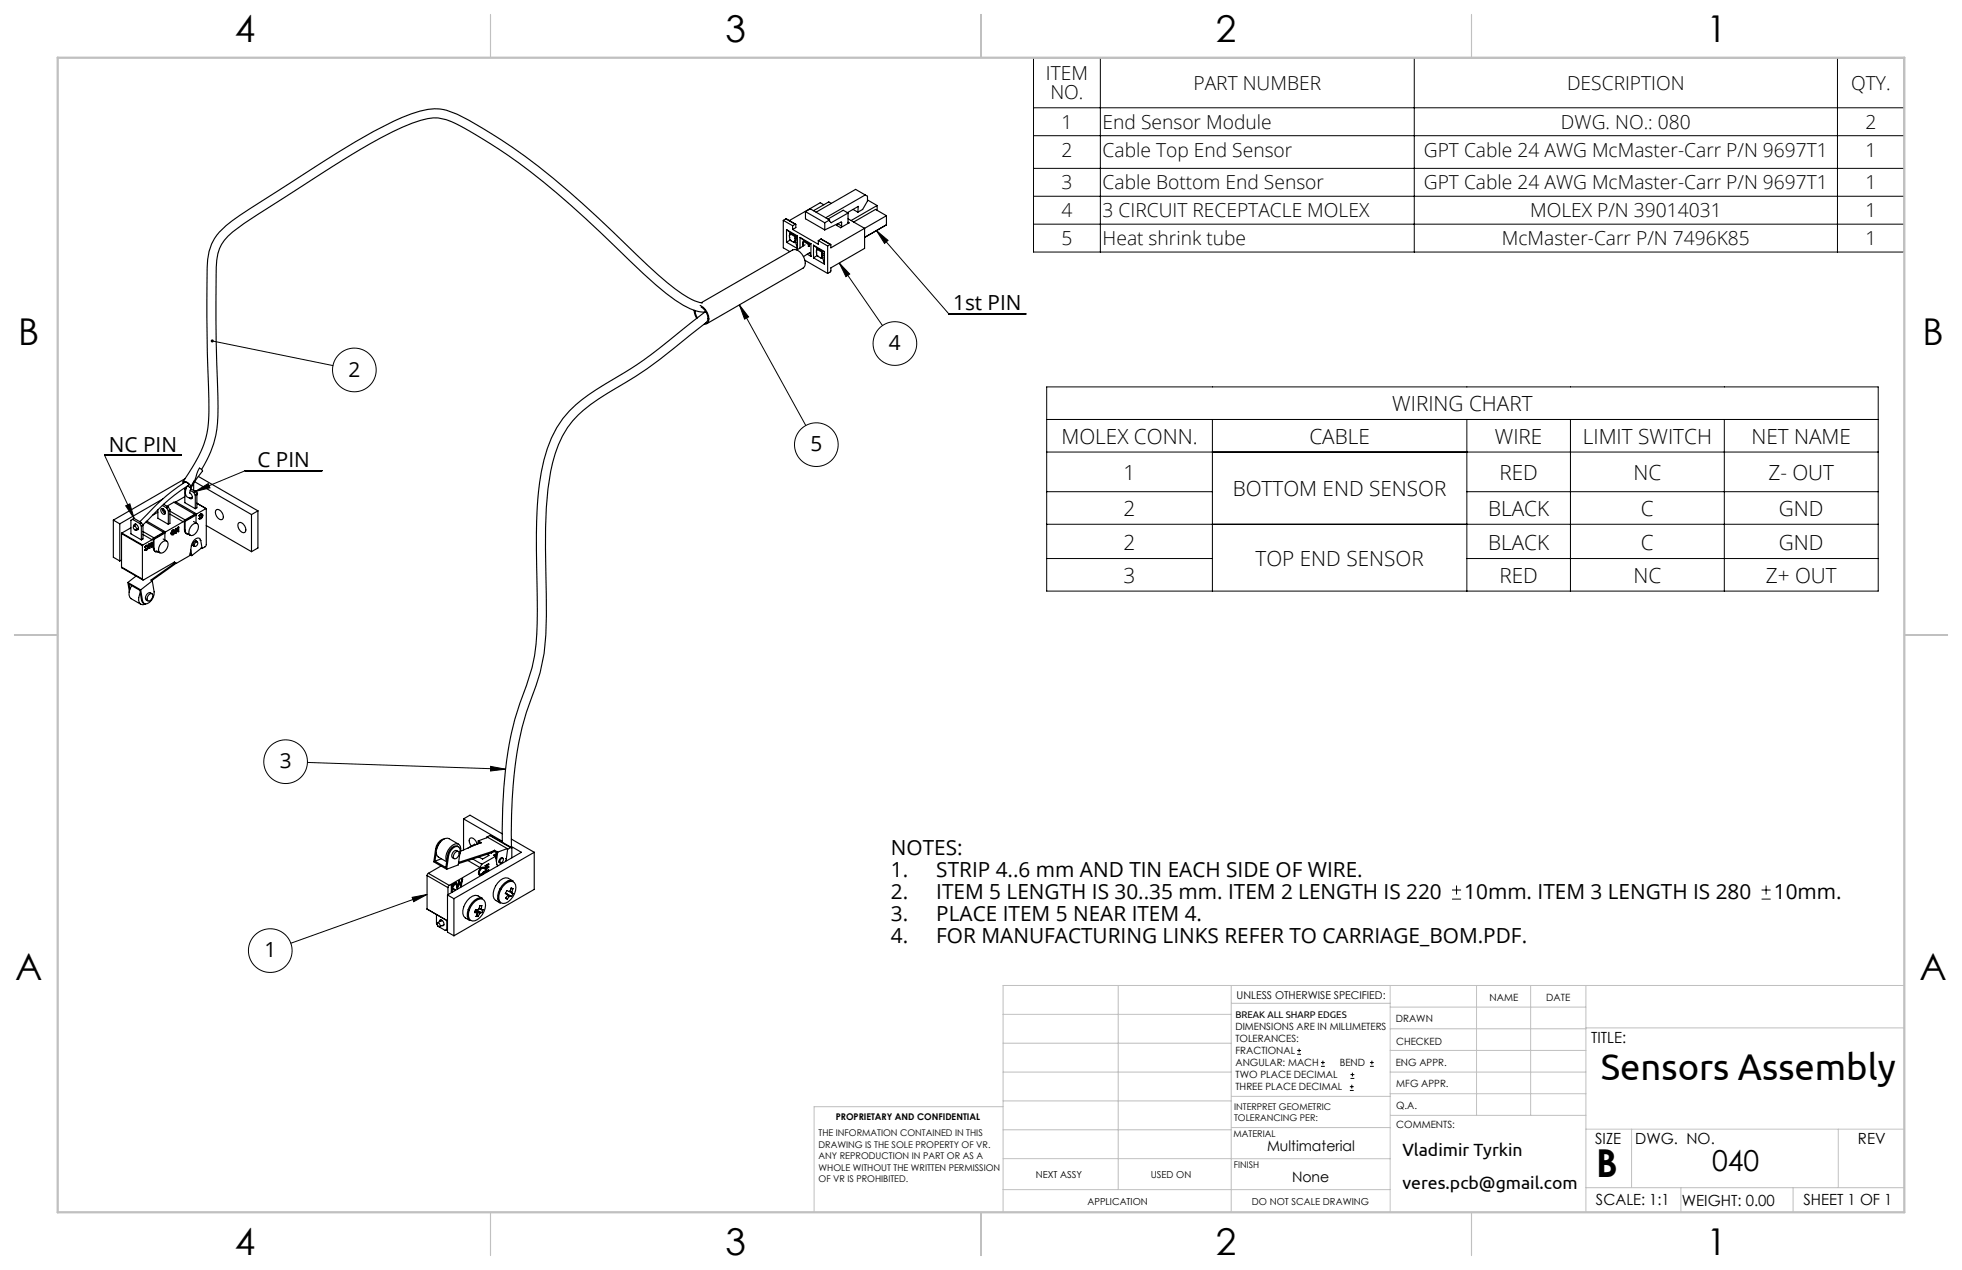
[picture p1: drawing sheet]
<svg xmlns="http://www.w3.org/2000/svg" width="432mm" height="279mm" viewBox="0 0 432 279" stroke-linecap="round" stroke-linejoin="round" font-family="sans-serif">
<g fill="none" stroke="#000" stroke-width=".22">
<path d="M227.5 12.7h191.6v42.8h-191.6zM242.2 12.7v42.8M311.3 12.7v42.8M404.4 12.7v42.8M227.5 23.7h191.6M227.5 29.9h191.6M227.5 37h191.6M184.7 57.9l2.3 2.4-.8 .6zM184.7 57.9l9.5 13.7M192.9 50.7l15.9 18.4h17M192.9 50.7l2.5 2.2-.7 .7zM227.5 43.2h191.6"/>
<path d="M227.5 49.3h191.6M46.7 75l26.6 5.4M162.7 67.1l14.6 26.5M162.7 67.1l2.1 2.6-.9 .5zM230.4 85.1h183v44.9h-183zM230.4 92.3h183M230.4 99.4h183M266.8 92.3v37.7M322.8 92.3v37.7M345.6 92.3v37.7M379.5 92.3v37.7M27.7 111.3l.9-.5 .9 3.3z"/>
<path d="M39.9 100.1h-16.9l6.5 14M43 108.1l2.8-1.7 .4 .9zM70.9 103.6h-17l-10.9 4.5M230.4 108.2h36.4M230.4 115.3h183M322.8 108.2h90.6M230.4 122.9h36.4M322.8 122.9h90.6M67.7 167.7l43.6 1.5M108 168.6l3.3 .6-3.4 .4zM90.7 197.4l3.3-.6-2.9 1.6zM94 196.8l-30 10.7"/>
<path d="M319.6 197.8h2M319.6 195.8h2M320.6 194.8v2M387.7 197.8h2M387.7 195.8h2M388.7 194.8v2M285.5 231.9h.8M285.5 231.1h.8M285.9 230.7v.8M290.7 234.6h.9M290.7 233.8h.9M291.1 233.3v.9"/>
<path d="M297.1 239.9h.8M297.1 239.1h.8M297.2 237.3h.9M297.2 236.4h.9M297.5 238.6v.9M297.6 236v.8M301.5 234.6h.8M301.5 233.8h.8M301.9 233.3v.9"/>
<circle cx="197" cy="75.6" r="4.8"/>
<circle cx="78" cy="81.4" r="4.8"/>
<circle cx="179.7" cy="97.8" r="4.8"/>
<circle cx="62.9" cy="167.6" r="4.8"/>
<circle cx="59.5" cy="209.1" r="4.8"/>
</g>
<g fill="none" stroke="#c0c0c0" stroke-width=".22">
<path d="M246.1 216.8v44.9M271 216.8v49.9M305.9 216.8v49.9M325 216.8v28.6M336.9 216.8v28.6M349 216.8v49.9M419.1 216.8h-198.3v49.9M220.8 235.9h50.2M220.8 229.5h50.2M220.8 223.2h50.2M271 220.7h34.9M305.9 231.1h43.1"/>
<path d="M305.9 226.3h43.1M305.9 221.6h43.1M305.9 235.9h43.1M349 226.1h70.1M220.8 254.9h85.1M220.8 248.6h50.2M220.8 242.2h50.2M220.8 243.5h-41.6v23.2M271 248.1h35.1M271 241.2h35.1M305.9 240.6h43.1M306.1 245.4h42.9"/>
<path d="M349 248.4h70.1M359.1 248.4v12.9M404.6 248.4v12.9M220.8 261.7h85.1M349 261.3h70.1M369.9 261.3v5.4M394.6 261.3v5.4"/>
</g>
<path d="M107.9 3.2v9.5M215.9 3.2v9.5M323.8 3.2v9.5M3.2 139.7h9.5M419.1 139.7h9.5M107.9 266.7v9.5M215.9 266.7v9.5M323.8 266.7v9.5" fill="none" stroke="#c0c0c0" stroke-width=".25"/>
<path d="M12.7 12.7h406.4v254h-406.4z" fill="none" stroke="#c0c0c0" stroke-width=".5"/>
<path d="M192.9 50.7l2.5 2.2-.7 .7zM162.7 67.1l2.1 2.6-.9 .5zM184.7 57.9l2.3 2.4-.8 .6zM108 168.6l3.3 .6-3.4 .4zM90.7 197.4l3.3-.6-2.9 1.6zM46.5 74.8l-.1 .1 .3 .1-.3-.1a.34 .34 0 0 0 .4 .4 .34 .34 0 0 0 .2-.5 .34 .34 0 0 0-.5 0zM43 108.1l2.8-1.7 .4 .9zM27.7 111.3l.9-.5 .9 3.3z" fill="#000"/>
<g fill="none" stroke="#000" stroke-width=".25">
<path d="M172.4 48.5l2 1.2M172.4 48.5v6l1.4 .9M173 48.2l2.1 1.1M173 48.2l2 1.1M173 48.2l-.6 .3M173.1 50.5v2.8M173.1 53.3l2.4 1.4M173.1 50.5l2.4 1.4M173.1 50.5l1 .8M173.7 51.7l.1 1 1.1 .7M173.8 51.4l-.1 .3M173.8 51.4l1.1 .6"/>
<path d="M173.8 51.7h-.1M173.9 52.8l-.8 .5M174.1 51.3l1 .6M174.1 51.3l-.3 .1M174.4 50.5l5.7 3.2v-.8M174.4 49.7v.8M174.9 52.4l.1 .1M174.9 52v.4M175 49.3l.1 .1v.7l-.7 .4M175 52.9l-.1 .5M175 49.3l-.6 .4M175 52.5v.4"/>
<path d="M175.1 53.3h.1M175.1 51.9h.1M175.1 51.9h.4M175.1 53.3l.4 1.4M175.1 51.9v.4M175.1 52.8v.5M175.1 52.3l.1 .1M175.1 52.3l-.2 .1M175.1 51.9l-.2 .1M175.1 53.3l-.2 .1M175.2 52.4v.4l-.2 .1M175.2 52.4l-.2 .1"/>
<path d="M175.5 51.9v2.8M176.1 52.2l2.4 1.4M176.1 52.2v2.4M176.1 52.2l.9 .8M176.7 53.5l.1 .6M176.8 53.1l-.1 .4M176.8 53.1l1.1 .6M176.8 53.4l-.1 .1M177 53l1.1 .6M177 53l-.2 .1M177.1 57.3l5 2.9M177.2 53.9l-1.8 1.1"/>
<path d="M177.3 46.6l4.2 2.4M177.3 46.6l1-.7 4.3 2.5M177.3 46.6v1.5l4.2 2.5M177.7 55.9l.8 .5M177.9 54.2h.1M177.9 53.7v.5M178 54.1l-.1 .1M178 54.2h.1M178.1 53.6h.4M178.1 53.6h.1M178.1 53.6v.5M178.1 53.6l-.2 .1"/>
<path d="M178.1 54.1l-.1 .1M178.1 54.1h.1M178.5 56.4l-.3-.8-1.4 .9M178.5 53.6v2.8M179 56.7l2.4 1.4M179 53.9l2.4 1.4M179 53.9v2.8M179 53.9l1 .8M179.6 46.7l8.7-5 2.6 1.5v1l-1 1.9-1.1 .6M179.7 55.2v1l1.2 .6M179.7 54.8v.4M179.7 54.8l1.2 .7"/>
<path d="M179.7 55.1v.1M179.9 56.2l-.9 .5M180 54.7l1.1 .6M180 54.7l-.3 .1M180.1 52.9l2 1.2M180.7 52.6l2.1 1.2M180.7 52.6l-.6 .3M180.7 52.6l2 1.2M180.9 55.5v.4M180.9 55.9h.1M180.9 56.3v.5M180.9 55.9v.4"/>
<path d="M181 56.7h.1M181.1 55.3h.3M181.1 55.3h.1M181.1 56.7l.3 1.4M181.1 55.3v.5M181.1 56.2v.5M181.1 55.8h.1M181.1 55.3l-.2 .2M181.1 55.8l-.2 .1M181.1 56.7l-.2 .1M181.1 55.8v.4l-.2 .1M181.3 45.1l-.8-.5-6.8 3.9"/>
<path d="M181.4 55.3v2.8M181.5 49v1.6M182.1 54.1v6.1M182.6 48.4l-1.1 .6M182.7 53.8l-.6 .3M183 44.7l-.6-.3-3.4 2M184.3 49.3l-.2 .3 .9 .5M184.4 49.2l.8 .5M185.1 48.9l.1 .1M185.1 48.9l-3.6 1.7M185.2 49.7l-.2 .4M185.2 49v.7"/>
<path d="M186.6 48.1l3.7 2.1v4.4l-7.4 4.3-.1 .8-.7 .5M186.6 48.9l.3 .1M186.6 46.9l-3.7 2.1-.3-.4v-.2M186.6 46.9v2M186.6 46.9l-1-.6-3.4 1.9M186.9 49l-1.9 1.1M187.7 46.1l1.1 .6M188.8 46.7l.1-1.3-2.4 1.4M190.4 42.9l-8.7 5M190.9 44l2.1 1.2M193 45.2l-5.7 3.3M193 45.2v1.1"/>
<path d="M195.1 47.5l-12.2 7v-.7h-.2M195.1 47.5l-2.4-1.4-4.8 2.7M195.1 47.5v2l-4.8 2.7M152.8 68.3l.2 1 .3 .7M153 68.3l.1 .7 .4 .9M154.1 67.2a3.3 3.3 0 0 1 1.8 3.5l-.2 .4-.7 .2M154.3 67.5a2.9 2.9 0 0 1 1.4 3.1l-.3 .4M154.3 66.6l20.2-11.6a1.31 1.31 0 0 1 1.5 .4 2.78 2.78 0 0 1 .9 3.5l-21.4 12.3M154.6 66.6a13.3 13.3 0 0 1-6-3 162.4 162.4 0 0 1-13.8-12.7 161.6 161.6 0 0 0-26.7-21.5 42.8 42.8 0 0 0-10.5-5.3 11.9 11.9 0 0 0-7.1 1 105.6 105.6 0 0 0-19.3 10.4l-16.2 10.4a30.3 30.3 0 0 0-7.3 5.8 10.9 10.9 0 0 0-2.1 7.2 618.9 618.9 0 0 0 .4 31.5 20.7 20.7 0 0 1-3.8 12.6l-1.9 3M155.3 68.5l-2.8 2.2a135.9 135.9 0 0 1-15.1 11.3l-4.2 2.5a29.4 29.4 0 0 0-10.7 9.6 36.8 36.8 0 0 0-4.1 15.5 200.3 200.3 0 0 0-.2 21.9l.1 2.9a45.7 45.7 0 0 1-3.9 20.3 76.2 76.2 0 0 0-3.8 22.9v7.7M155.4 68.7l-1.3-.1a12 12 0 0 1-5.5-2.5 100.2 100.2 0 0 1-13.1-11.8 179.5 179.5 0 0 0-25.8-21.6 69.7 69.7 0 0 0-11.5-6.4 8.7 8.7 0 0 0-5.6 .2 84.3 84.3 0 0 0-17.3 8.8l-15.5 10a62 62 0 0 0-9.6 6.7 8.8 8.8 0 0 0-2.6 6.8 515.7 515.7 0 0 0 .4 30.6 22.7 22.7 0 0 1-3.6 13.9M155.5 70.9l-3.5 2.7a107.8 107.8 0 0 1-18.7 13.2 24.6 24.6 0 0 0-9.5 9.1 37.9 37.9 0 0 0-3.6 15.8 350.8 350.8 0 0 0 .1 23.8 43.2 43.2 0 0 1-3.4 18.2 78 78 0 0 0-4.3 25.5v7.2"/>
<path d="M24.9 114.4l1.5 .8M24.9 114.4v8.2l1.5 .8M26.4 115.2v8.2M26.7 117.4l4.6 2.6M26.7 117.4v7.3M26.8 117.3l-.1 .1M26.8 117.3l4.6 2.6M28.8 116.1l-2 1.2M29.2 114.3l1.6 .9M29.4 115.7a.51 .51 0 0 1 .5 .3 .51 .51 0 0 1-.1 .6l-.4-.3zM29.8 115.3v.1M29.9 115.3l-.1 .1"/>
<path d="M30 115.4l-.5 .3v-.3a.73 .73 0 0 1 .8 .3 .73 .73 0 0 1 0 .9h-.3M30.4 116.3l.1 .1-.2-.1M30.5 116.2l-.6 .4M30.7 114.8l.4-.4a46 46 0 0 1 9.7-8.3h.3a.5 .5 0 0 1 .4 .7 50.7 50.7 0 0 0-10.1 8.7M30.8 115.2l.3 .6M31.1 115l-1.6-.9-.7 .4v2.9l2.3 1.4M31.1 115.8v3M31.1 115l-.3 .2M31.1 115l.4 .6M31.4 119.9l-.1 .1M31.5 115.6l-.4 .2M31.5 115.6v3l-.4 .2"/>
<path d="M31.5 117.6l2 1.1M31.5 116.9l2.4 1.4M32.1 114.9l3.9 2.2M32.2 120l-.3 .4 .1 .1a.27 .27 0 0 1 .3-.3 .27 .27 0 0 1 .3 .2M32.2 120h.1M32.3 114.7l4.1 2.3M32.4 119.9l-.2 .1M32.8 119.7l.1 1M32.8 119.7h.1M32.9 119.7v1M33 119.6l-.2 .1M33 119.6l-.1 .1"/>
<path d="M33.3 119.4v.6M33.3 119.4h.1M33.4 119.4v.7l-.4-.5M33.5 118.7l-2.1 1.2M33.5 119.4h-.2M33.5 119.4v.9l-.1 .1M33.5 119.4h-.1M33.7 118.6v1.9M33.7 118.6l.2 .1M33.9 118.3l-.4 .4M33.9 118.7v1.9M34.7 112.2v1.8l2.3 1.3"/>
<path d="M34.7 112.7l-1.1 .7M35.5 119.5l.4-.4 .7-.1a1.73 1.73 0 0 1-1 2.7h-.4a1.39 1.39 0 0 1 .3-2.2zM35.5 111.9a.84 .84 0 0 1 .8 1.2 .84 .84 0 0 1-.8-1.2zM35.7 111.2l1 .6M35.8 111.9l.1 .6 .5 .5M35.8 109.8l-9.4 5.4M35.9 111.9v.1M35.9 118.6l.8 .4M35.9 111.9l-.2 .2 .6 .4M36 117.1l-2.1 1.2M36 110.9l1 .6M36.3 117.3l-.2-.1-2.4 1.4"/>
<path d="M36.3 117.3l-2.4 1.4M36.3 117.3v1.5M36.4 117l-.4 .1M36.7 111.8l.3 .6M37 111.5l-.3 .3M37 111.5l.4 .7M37 112.4v2.9M37.4 112.2l-.4 .2M37.4 112.2v2.9l-.4 .2M37.4 113.1l2.9 1.7M37.4 112.4l3.3 2M37.6 117.3l.2 .3"/>
<path d="M37.6 117.3l.1 .1M37.9 116.7l-.3 .7M38.1 116.6l-.5 .7M38.1 116.6v.1M38.1 117.4h-.2M38.1 117.4v.1M38.1 116.7l.2-.1a.61 .61 0 0 1 .2 .7 .61 .61 0 0 1-.7 .3l-.1-.2M38.1 116.7l-.4 .7M38.3 110.5l-1.6 .9M38.3 110.5l4.6 2.7M38.3 116.6h-.2M38.3 116.8v.1"/>
<path d="M38.3 116.8l.1 .2M38.3 116.8a.35 .35 0 0 0-.4 .2 .35 .35 0 0 0 .2 .5M38.3 116.9l-.2 .5M38.3 116.9l.1 .1M38.4 117l-.3 .5M38.6 116.3l.1 1M38.6 116.3h.1M38.7 110.4l4.6 2.7M38.7 110.4l-.4 .1M38.7 116.3v1M38.8 116.3h-.2M38.8 116.3h-.1"/>
<path d="M39.1 116v.6M39.1 116l.1 .1M39.1 116.9l.1 .1M39.2 116.1v.6l-.4-.4M39.2 117l-.4-.4v.6l-.1 .1M39.3 116h-.2M39.3 116l-.1 .1M39.3 116v.9l-.1 .1M40.3 106.3l-.1-.2a1.28 1.28 0 0 1 1.7 1l-.8-.1M40.3 114.8l-3.9 2.2M40.6 116.6l.1 .5 .4 .3M40.6 114.6v2"/>
<path d="M40.6 114.6l.1 .1M40.6 116.6l.1 .1M40.7 109.3l-2 1.1M40.7 105.3l-15.8 9.1M40.7 116.7l.1 .4 .3 .3 .3 .1M40.7 114.4l-.4 .4M40.7 114.7v2M41 107.4l-.3 .2v3l2.3 1.3M41.1 117.3l.8 .5M41.1 107.1a1.71 1.71 0 0 0 .2 2.3h1M41.8 108.5l.4 .4 .1 .5M41.9 107.9l.7 .4"/>
<path d="M42 107.6l1 .5M42.1 109.5h.2M42.3 115.5l.8-.4 .3 .1a1.82 1.82 0 0 1-1.2 2.6h-.4a1.56 1.56 0 0 1 .5-2.3zM42.3 109.4l-.3 .4-.4-.3M42.5 119.9l.3 .3zM42.5 106.2l-.6 .9M42.6 114.7l.8 .5M42.6 106.3v1.6M42.6 108.3l.4 .6M42.7 105.9l-.4 .6M42.8 105.8l1.1-2.8 .7 .6-1.9 2.6-.7 1.3-.2 1M42.8 105.9h-.1"/>
<path d="M42.8 105.8v.1M42.8 105.8l-.1 .1M42.8 108a.53 .53 0 0 1 .6 .2 .53 .53 0 0 1 0 .6M42.8 106l12.5 7.2M42.9 113.2l-2.2 1.2M43 108.1l-.4 .2M43 108.1l.3 .6M43 108.9v3M43 119.4l.3-.2a.51 .51 0 0 1 .1 .7 .51 .51 0 0 1-.6 .2zM43 119l.4 .2-.2-.2-.3 .1-.3 .4-.1 .4M43.1 119l.1 .1M43.1 113.3l-.1-.1-2.4 1.4"/>
<path d="M43.1 113.3l-2.4 1.4M43.1 113.3v1.7M43.3 113.1l-.4 .1M43.3 110.7l2.1 1.2M43.3 110.7l2 1.2M43.3 108.7l-.3 .2M43.3 108.7v3l-.3 .2M43.4 108.8l-.1 .1M43.7 104.8l13.1 7.6M44 118.8l.2 .1M44 114l-.2 .1 .1 .1M44 114l-.1 .1"/>
<path d="M44.2 113.1l-.4 .4 .2 .1a.27 .27 0 0 1 .2-.3 .27 .27 0 0 1 .3 .2M44.2 113.1h.1M44.2 113.9l-.2 .1M44.2 113.9v.1M44.2 118.9l-.1-.3a1.27 1.27 0 0 0-1.9 1l-.4 2.6-3 1.8M44.2 118.9l.3 1.8M44.2 113.1l-.3 .4M44.2 113.1h.2a.65 .65 0 0 1 .1 .7 .65 .65 0 0 1-.6 .4M44.2 114h-.2M44.3 113.2l.1 .2M44.4 113l-.2 .1M44.4 113.4l-.2 .5"/>
<path d="M44.4 113.4l.1 .1M44.5 113.5l-.3 .5M45.3 111.9l.1 8-.2 .4-.7 .4M45.3 111.9l-2 1.2M45.4 115.6l9.9 5.8M47.7 112.1a1.44 1.44 0 0 1 1.2 2.2 1.44 1.44 0 0 1-1.2-2.2zM52.6 115a1.44 1.44 0 0 1 1.3 2.1 1.44 1.44 0 0 1-1.3-2.1zM55.3 113.2v8.2M56.8 112.4l-1.5 .8M56.8 112.4v8.2l-1.5 .8M26.7 124.7l.1 .2 4.6 2.7M26.7 123.2l-.3 .2"/>
<path d="M26.7 124.7l4.6 2.7M28.1 128.1l2.9 1.7M28.1 128.1l.4 2M28.6 129.6l-.2-1.1 2.4 1.4 .4 2.2M29 128.8a2.3 2.3 0 0 0-.1 2.9l2.1 1.2M29.9 126.7l-1.8 1.4M30.9 130.4a2.14 2.14 0 0 0 .1 2.5l.4 .1 .7-.1M31 129.8l.4 2.4M31.2 132.1l.1 .4 .4 .3M31.2 132.1l.2 .1M31.3 120v7.4M31.9 121h.1"/>
<path d="M32 120.8v.3l-.1-.1M32 120.8l-.1 .2M32.2 120.8h-.1M32.2 120.8h.1M32.3 120l-.4 .4M32.3 120h.2a.65 .65 0 0 1 .1 .7 .65 .65 0 0 1-.6 .4M32.3 120.8h-.3M32.4 120.2l.1 .1M32.5 120.3l-.3 .5M32.5 120.3l.1 .1M32.6 120.4l-.3 .4M32.8 130.9l.7-.3a1.05 1.05 0 0 1-1 1.6 .91 .91 0 0 1 .3-1.3z"/>
<path d="M33.3 120.3l.1 .1M33.4 120.4l-.4-.4v.6l-.1 .1M33.5 130.6l-.4-.2a1.05 1.05 0 0 0-.9 1.6l.3 .2M33.5 127.8l.4 2.4a2.41 2.41 0 0 1-2 2.7l-.3-.3-.2-.4M33.5 127.8l-2.5 2M33.7 120.5l.1 .5 .4 .4M33.7 120.5l.2 .1M33.9 120.6l.1 .5 .2 .3h.6M34.4 121.2l.8 .4M38.3 123.7l.5 .3M38.5 123.8l-5.3 3.8 .3 .2M38.7 123.9l-5.3 3.8"/>
<path d="M38.8 124l-.4-.3-6.8 3.9h-.2l-.1-.2M41.8 122l.4 .2M41.9 121.6v.2M41.9 121.7h.1M42 121l.2 1.2M42.6 120l-.1 .1M44.5 120.7l-.2-.2-2.1 1.7M94 192.6l4.6 2.7M94 192.6v7.4M94 200l4.5 2.6zM94.3 192.1l-.3 .5M94.3 192.1l4.6 2.7"/>
<path d="M95.9 186.7l.2 .1M95.9 186.7l-.4 2.9 2.8 1.6M96 187.6l-.3 1.9M97 185.2l-.9 1.4M97.1 190.5l-2.8 1.6M97.1 188.9l-1.4 .6M97.7 184.6a2.34 2.34 0 0 0-1.8 2.1M98.5 196.9l1.4 .8M98.5 196.9v8.2l1.4 .8M98.5 188.2l.2 .1M98.5 188.2l-.4 2.6-2.4-1.3M98.6 195.3v1.5"/>
<path d="M98.7 188.3a2.46 2.46 0 0 1 2-2.1l.3 .2 .2 .4-.3 3.5-2.6 .9M98.7 188.3l-.4 2.9M98.9 194.8l-.3 .5M99.3 194.8l.1 1.5M99.3 194.8h.1M99.4 194.8v1.5M99.5 194.7l-.2 .1M99.5 194.7l-.1 .1M99.5 195.5l.6 .3M99.5 195.5l-.1 .8M99.9 197.7v8.2M100 194.4l-.5 .7"/>
<path d="M100 194.4h.1M100 194.4l-.5 .9v-.6M100.2 187.6l.7-.3a1.05 1.05 0 0 1-.9 1.6 .91 .91 0 0 1 .2-1.3zM100.2 194.3l-.2 .1M100.2 194.3l-.6 1 .6 .5h-.1M100.3 194.2l.4 1.3M100.3 194.2h.1M100.5 194.2h-.2M100.7 195.5h.1M100.9 187.3l-.4-.2a1.05 1.05 0 0 0-.9 1.6l.4 .2M100.9 186.3l-.2-.1a2.05 2.05 0 0 0-2.2 2M100.9 185.7l-2.1-1.2a2.39 2.39 0 0 0-2.6 2 1.64 1.64 0 0 0 .3 2l1.8 1.1"/>
<path d="M101 193.8l-.3 1.2M101 193.8h.1M101.1 194.2l.4 .9M101.1 193.8l-.4 1.3-.2-.9M101.1 193.8h.1M101.2 187.9a1.61 1.61 0 0 0-.6-2.3 3 3 0 0 0-2.3 3.9M101.5 195.1l-.4-.9-.4 1.3M101.5 195v.1M101.6 193.4l-.2 1.1M101.6 193.4l.1 .1M101.7 193.5l-.2 1.2-.4-.9M101.8 193.4h-.2"/>
<path d="M101.8 193.4l-.1 .1M101.8 193.4l-.3 1.6M102 180.2l8.6 4.9M102 180.2l1.4-.9 7.1 4.1M102 180.2v6.8M103 189.3l2.7 1.6M103.4 197.5a1.58 1.58 0 0 1 1.8-.4l1 .6-.1-.1a2.53 2.53 0 0 0-2.7 1.7 2.37 2.37 0 0 0-.1 3.2h.1a2.01 2.01 0 0 1-1.4-3l.9-1.4zM104 189l2 1.1M104.6 198.3a1.28 1.28 0 0 1 2.2 .2 3.6 3.6 0 0 1-2.8 4.1 1.31 1.31 0 0 1-.9-1.7 4.4 4.4 0 0 1 1.5-2.6zM104.7 185.9l-.2-.2-1.5 .9M105 185.7v-.2a1.42 1.42 0 0 0-1.5-1.1 1.22 1.22 0 0 0 .2 1.7M105.2 185.6l-3.8 1.7"/>
<path d="M105.3 185l.7 .4-.8 .2M105.3 185l2.1-.8 4.2 2.5M105.3 185l-.1 .6M105.3 192l.2 .5M105.3 192l.1 .1M105.4 192.1l.1 .4M105.4 199.9l.6 .2M105.5 199.8l.4 .2M105.5 192.3h.5M105.6 185.5l-.2-.1v.2M105.7 190.9l-6.8 3.9M105.9 200l.1 .1"/>
<path d="M106 190.9l-.5 .4-.2 .7M106 190.9h.1M106 192.3h.1M106 190.1l-.3 .8M106 199.2l-.1 .8M106 199.2h-.2a.37 .37 0 0 0-.3 .6 .48 .48 0 0 1-.8 .3l-.1 .3a.24 .24 0 0 0-.1 .2 .24 .24 0 0 0 .2 .2h.3M106 199.2l-.4 .1M106 190.9l-.4 .4-.2 .8M106 190.9l.4-.1 .2 .1-.1 .2M106.4 190.8l-.4 .1M106.4 191l.1 .1M106.5 191.1a.84 .84 0 0 0-.8 .3 .84 .84 0 0 0 0 1l.3-.1"/>
<path d="M106.5 191.8l-.5 .5M106.5 191.8v.2a.84 .84 0 0 1-1 .5M106.8 190.5l.1 1.4M106.8 190.5h.1M106.9 190.5v1.4M107.1 184.2l.2 .1M107.1 184.2v.1M107.2 187.9l.4 .3-1.4 .8-.8-.5M107.6 190.1l-.8 .4M107.6 190.1l-.7 .4M107.6 190.1v.1l-.6 .4v.4l.6-.3M107.6 191.4l-.6 .3"/>
<path d="M107.6 190.7l-.6 .2M107.6 190.7v.1l-.6 .4v.5l.6-.3M107.6 191.4v.1l-.7 .4M107.8 183.8h.2l4.6 2.7M107.8 183.8l4.6 2.7M107.8 183.8l-.7 .4M108.2 187.6l-7.3 2.4M108.2 187.4l-7.3 2.3M108.2 187.4v.2M108.8 187.3l.5 .3-.2 1.2M108.8 187.3l-.6 .3M108.8 187.1l.7 .4"/>
<path d="M108.8 187.1l-.6 .3M108.8 187.1v.2M109.1 188.4l.4 2.1M109.1 188.4l-3.1 1.7M109.3 187.8l-.7 .3 .5 .3M109.5 187.5l-.2 2M109.8 189.6l.3 .2M110 189.7h-.1M110.1 193.7a1.6 1.6 0 0 1 1.8-.5l1 .6-.2-.1a2.58 2.58 0 0 0-2.7 1.8 3.1 3.1 0 0 0-.3 2.8l.4 .4a2 2 0 0 1-1.4-3l.8-1.4zM110.2 189l.3-.2a.51 .51 0 0 1 .2 .7 .51 .51 0 0 1-.7 .2zM110.4 188.7l.3 .2M110.5 188.7v.1"/>
<path d="M110.7 188.9v-.2a.68 .68 0 0 0-.8 .4 .68 .68 0 0 0 .1 .8l.2-.1M111.2 196.5l.5 .3M111.2 194.4a1.29 1.29 0 0 1 2.3 .2 3.6 3.6 0 0 1-2.8 4.2 1.29 1.29 0 0 1-.9-1.7 4.4 4.4 0 0 1 1.4-2.7zM111.3 188.9h.1M111.4 197.4l.2 .4M111.4 188.9l-.1 .6M111.6 186.7l.1 .1M111.6 186.7l-2.1 .8M111.7 196.8a.73 .73 0 0 1-.5 .8l.4 .2M111.7 196.9l.4 .3M111.7 186.8l-.3 2.1M112.1 196.2l-.2-.1a.26 .26 0 0 0-.3-.1 .26 .26 0 0 0-.2 .2v.1a.33 .33 0 0 0 0 .4 .33 .33 0 0 0 .3 .1"/>
<path d="M112.1 197.2l-.5 .6M112.1 196.1l.5 .3M112.2 196.1l.4 .1M112.2 196l-.1 .2M112.3 197.1l-.2 .1M112.3 197.1l.3 .1M112.3 197.1l-1.1-.6 1.4 .7M112.4 186.5l.2 .1v2.1M112.4 186.5l-.7 .3M112.5 184.6l5.1 2.9M112.6 186.2l2.1 1.3-16.2 9.4M112.6 196.2v.2"/>
<path d="M112.6 196.4l.3 .2-.3 .6M112.9 195.5l-.3 .7M112.9 195.5l-.4-.2-.3 .7M112.9 195.5h-.5M117.6 187.5l-17.7 10.2M117.6 187.5v8.2l-17.7 10.2M96.1 201.2v2l.1 .2M96.3 203a.51 .51 0 0 1 .5 .3 .51 .51 0 0 1-.2 .6l-.4-.5zM96.4 203.7l1.6 1 .5-.3M96.7 202.7v-.2a.73 .73 0 0 1 .9 .3 .73 .73 0 0 1 0 .8h-.3M97.1 202.4v.2M97.3 202.5l-1 .5"/>
<path d="M97.7 203.5l-.9 .4M98.4 202.5v2M104.5 200.5l.5 .3M104.6 200.3l.9 .7M104.6 200.2l1.1 .6M104.6 200.2l1.5 .6M105 201.2l.2 .4M105 200.8a.57 .57 0 0 1-.3 .8h.5M105.5 201l-.3 .6M105.7 200.8l-.2 .2M106 200.1h.3l-.2 .7M106.1 200.8h-.4"/>
</g>
<text font-size="8.5" x="351.3" y="259">B</text>
<text font-size="8.2" x="352.3" y="237.7">Sensors Assembly</text>
<g font-size="8.1">
<text x="51.7" y="9.3">4</text>
<text x="159.7" y="9.3">3</text>
<text x="267.6" y="9.3">2</text>
<text x="375.6" y="9.3">1</text>
<text x="4" y="76">B</text>
<text x="423.1" y="76">B</text>
<text x="3.3" y="215.7">A</text>
<text x="422.4" y="215.7">A</text>
<text x="51.7" y="276">4</text>
<text x="159.7" y="276">3</text>
<text x="267.6" y="276">2</text>
<text x="375.6" y="276">1</text>
</g>
<text font-size="6.3" x="376.8" y="257.6">040</text>
<g font-size="4.6">
<text x="209.8" y="68.3">1st PIN</text>
<text x="195.6" y="77.1">4</text>
<text x="76.7" y="82.9">2</text>
<text x="306.4" y="90.5">WIRING CHART</text>
<text x="24" y="99.3">NC PIN</text>
<text x="178.4" y="99.3">5</text>
<text x="233.6" y="97.7">MOLEX CONN.</text>
<text x="288.2" y="97.7">CABLE</text>
<text x="329" y="97.7">WIRE</text>
<text x="348.3" y="97.7">LIMIT SWITCH</text>
<text x="385.5" y="97.7">NET NAME</text>
<text x="56.6" y="102.8">C PIN</text>
<text x="247.3" y="105.6">1</text>
<text x="330" y="105.6">RED</text>
<text x="359.5" y="105.6">NC</text>
<text x="389.2" y="105.6">Z- OUT</text>
<text x="247.3" y="113.6">2</text>
<text x="271.3" y="109.2">BOTTOM END SENSOR</text>
<text x="327.5" y="113.6">BLACK</text>
<text x="361.1" y="113.6">C</text>
<text x="391.5" y="113.6">GND</text>
<text x="247.3" y="120.9">2</text>
<text x="276.3" y="124.5">TOP END SENSOR</text>
<text x="327.5" y="120.9">BLACK</text>
<text x="361.1" y="120.9">C</text>
<text x="391.5" y="120.9">GND</text>
<text x="247.3" y="128.3">3</text>
<text x="330" y="128.3">RED</text>
<text x="359.5" y="128.3">NC</text>
<text x="388.6" y="128.3">Z+ OUT</text>
<text x="61.6" y="169">3</text>
<text x="196.1" y="188.1">NOTES:</text>
<text x="196.1" y="197.8">2.</text>
<text x="196.1" y="193">1.</text>
<text x="206.1" y="193">STRIP 4..6 mm AND TIN EACH SIDE OF WIRE.</text>
<text x="206.1" y="197.8">ITEM 5 LENGTH IS 30..35 mm. ITEM 2 LENGTH IS 220</text>
<text x="322.3" y="197.8">10mm. ITEM 3 LENGTH IS 280</text>
<text x="390.4" y="197.8">10mm.</text>
<text x="196.1" y="202.7">3.</text>
<text x="206.1" y="202.7">PLACE ITEM 5 NEAR ITEM 4.</text>
<text x="196.1" y="207.5">4.</text>
<text x="206.1" y="207.5">FOR MANUFACTURING LINKS REFER TO CARRIAGE_BOM.PDF.</text>
<text x="58.2" y="210.6">1</text>
</g>
<g font-size="4.2">
<text x="230.2" y="17.7">ITEM</text>
<text x="231.2" y="21.9">NO.</text>
<text x="262.7" y="19.8">PART NUMBER</text>
<text x="344.9" y="19.8">DESCRIPTION</text>
<text x="407.4" y="19.8">QTY.</text>
<text x="233.6" y="28.3">1</text>
<text x="242.7" y="28.3">End Sensor Module</text>
<text x="343.5" y="28.3">DWG. NO.: 080</text>
<text x="410.5" y="28.3">2</text>
<text x="233.6" y="34.6">2</text>
<text x="242.7" y="34.6">Cable Top End Sensor</text>
<text x="313.4" y="34.6">GPT Cable 24 AWG McMaster-Carr P/N 9697T1</text>
<text x="410.5" y="34.6">1</text>
<text x="233.6" y="41.7">3</text>
<text x="242.7" y="41.7">Cable Bottom End Sensor</text>
<text x="313.4" y="41.7">GPT Cable 24 AWG McMaster-Carr P/N 9697T1</text>
<text x="410.5" y="41.7">1</text>
<text x="233.6" y="47.8">4</text>
<text x="242.7" y="47.8">3 CIRCUIT RECEPTACLE MOLEX</text>
<text x="336.7" y="47.8">MOLEX P/N 39014031</text>
<text x="410.5" y="47.8">1</text>
<text x="233.6" y="53.9">5</text>
<text x="242.7" y="53.9">Heat shrink tube</text>
<text x="330.5" y="53.9">McMaster-Carr P/N 7496K85</text>
<text x="410.5" y="53.9">1</text>
</g>
<g font-size="3.9">
<text x="308.6" y="254.3">Vladimir Tyrkin</text>
<text x="308.6" y="261.6">veres.pcb@gmail.com</text>
</g>
<g font-size="3.4">
<text x="350.2" y="229.5">TITLE:</text>
<text x="351.1" y="251.6">SIZE</text>
<text x="359.9" y="251.6">DWG. NO.</text>
<text x="408.9" y="251.7">REV</text>
<text x="351.2" y="265.2">SCALE: 1:1</text>
<text x="370.1" y="265.3">WEIGHT: 0.00</text>
<text x="396.9" y="265.2">SHEET 1 OF 1</text>
</g>
<g font-size="3.2">
<text x="278.9" y="253.3">Multimaterial</text>
<text x="284.4" y="260.1">None</text>
</g>
<text font-size="2.4" x="272.2" y="219.7">UNLESS OTHERWISE SPECIFIED:</text>
<g font-size="2.2">
<text x="327.8" y="220.1">NAME</text>
<text x="340.3" y="220.2">DATE</text>
<text x="271.9" y="226.6">DIMENSIONS ARE IN MILLIMETERS</text>
<text x="307.2" y="224.9">DRAWN</text>
<text x="271.9" y="229.3">TOLERANCES:</text>
<text x="271.9" y="231.9">FRACTIONAL</text>
<text x="307.3" y="229.8">CHECKED</text>
<text x="271.9" y="234.6">ANGULAR: MACH</text>
<text x="271.9" y="237.2">TWO PLACE DECIMAL</text>
<text x="271.9" y="239.9">THREE PLACE DECIMAL</text>
<text x="294.9" y="234.6">BEND</text>
<text x="307.2" y="234.5">ENG APPR.</text>
<text x="307.3" y="239.2">MFG APPR.</text>
<text x="307.3" y="243.9">Q.A.</text>
<text x="307.3" y="248.1">COMMENTS:</text>
</g>
<g font-size="2.1">
<text x="271.9" y="224.1">BREAK ALL SHARP EDGES</text>
<text x="227.9" y="259.2">NEXT ASSY</text>
<text x="253.3" y="259.2">USED ON</text>
<text x="239.3" y="265">APPLICATION</text>
<text x="275.5" y="265.1">DO NOT SCALE DRAWING</text>
</g>
<g font-size="2">
<text x="271.6" y="244.1">INTERPRET GEOMETRIC</text>
<text x="180.2" y="250">THE INFORMATION CONTAINED IN THIS</text>
<text x="183.9" y="246.4">PROPRIETARY AND CONFIDENTIAL</text>
<text x="271.5" y="250.2">MATERIAL</text>
<text x="271.6" y="246.6">TOLERANCING PER:</text>
<text x="180.2" y="252.5">DRAWING IS THE SOLE PROPERTY OF VR.</text>
<text x="180.2" y="255.1">ANY REPRODUCTION IN PART OR AS A</text>
<text x="180.2" y="257.6">WHOLE WITHOUT THE WRITTEN PERMISSION</text>
<text x="271.5" y="257">FINISH</text>
<text x="180.2" y="260.1">OF VR IS PROHIBITED.</text>
</g>
</svg>
